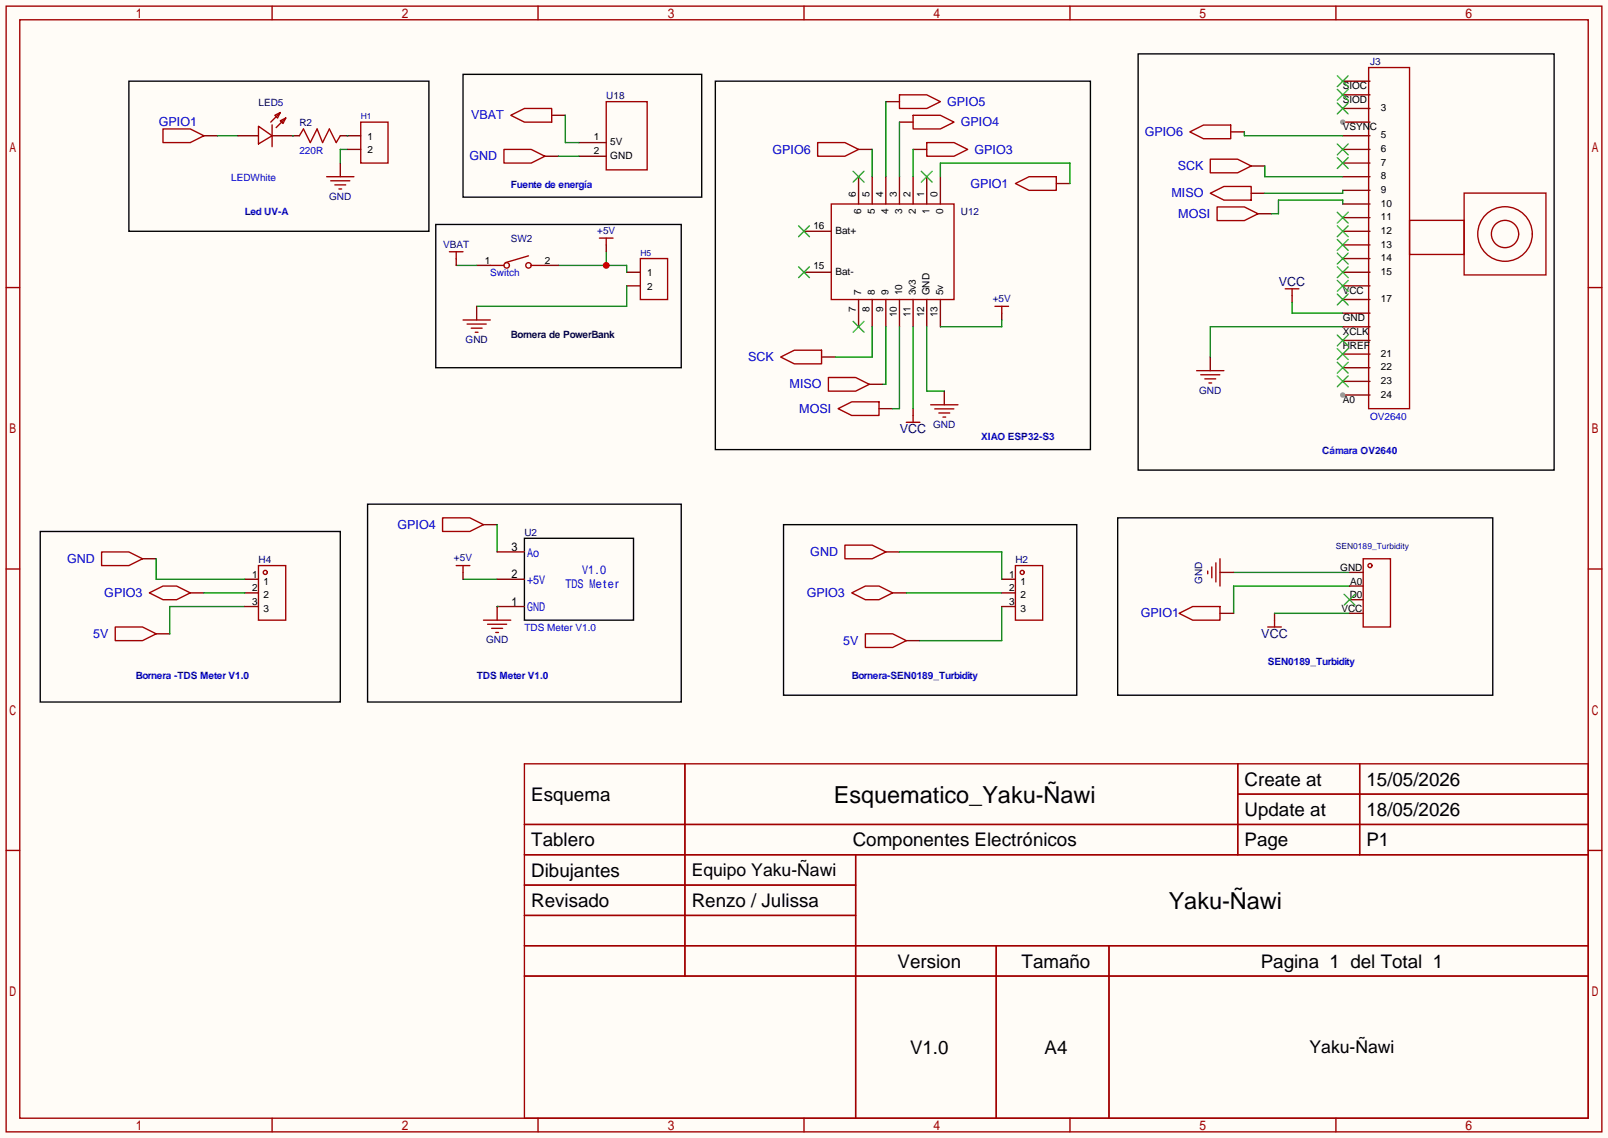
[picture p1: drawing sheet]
<svg xmlns="http://www.w3.org/2000/svg" width="299mm" height="212mm" viewBox="0 0 299 212" stroke-linecap="round" stroke-linejoin="round" font-family="sans-serif">
<path d="M0 0h299.5v211.8h-299.5z" fill="#fffcf7"/>
<g fill="none" stroke="#a10000" stroke-width=".25">
<path d="M1.1 1.1h297.2v209.6h-297.2zM3.7 3.7h292.1v204.5h-292.1zM50.7 1.1v2.6M100.2 1.1v2.6M149.7 1.1v2.6M199.3 1.1v2.6M248.8 1.1v2.6M254.9 12.6h7.6v63.5h-7.6zM225.4 36l2.5-1.3h5.1v2.6h-5.1zM226.7 38.5h5l2.6 1.3-2.6 1.3h-5zM272.7 35.9h15.2v15.3h-15.2zM1.1 53.5h2.6"/>
<path d="M262.5 41h10.2v6.4h-10.2zM295.8 53.5h2.5M154.3 70.3h5.1l2.5 1.2-2.5 1.3h-5.1zM156.1 76.1l2.5-1.3h5.1v2.5h-5.1zM1.1 105.9h2.6M295.8 105.9h2.5M1.1 158.3h2.6M97.7 142.2h198.1v66h-198.1zM97.7 153.5h198.1M97.7 159.1h198.1M127.5 142.2v39.5M159.3 159.1v49.1"/>
<path d="M230.5 142.2v16.9M230.5 147.8h65.3M253.2 142.2v16.9M295.8 158.3h2.5M97.7 164.8h61.6M97.7 176h198.1M97.7 170.4h61.6M185.5 176v32.2M206.5 176v32.2M97.7 181.7h198.1M50.7 208.2v2.5M100.2 208.2v2.5"/>
<path d="M149.7 208.2v2.5M199.3 208.2v2.5M248.8 208.2v2.5"/>
</g>
<path d="M250.1 15.1h5M250.1 17.7h5M233 36h2.6M234.3 39.8h2.5M250.1 20.2h5M250.1 22.7h5M161.9 71.5h2.5M163.7 76.1h2.5" fill="none" stroke="#870000" stroke-width=".25"/>
<path d="M249 14.1l2.1 2M249 16.6l2.1 2.1M249 19.2l2.1 2M251.1 14.1l-2.1 2M251.1 16.6l-2.1 2.1M251.1 19.2l-2.1 2" fill="none" stroke="#3c3" stroke-width=".25"/>
<circle cx="250.1" cy="22.7" r=".51" fill="#999"/>
<g fill="none" stroke="#870000" stroke-width=".25">
<path d="M250.1 25.3h5M250.1 27.8h5M250.1 30.4h5M250.1 32.9h5M250.1 35.4h5M250.1 38h5M250.1 40.5h5M250.1 43.1h5M250.1 45.6h5M250.1 48.1h5M250.1 50.7h5M250.1 53.2h5"/>
<path d="M250.1 55.8h5M250.1 58.3h5M250.1 60.8h5M250.1 63.4h5M250.1 65.9h5M250.1 68.5h5M250.1 71h5M250.1 73.5h5"/>
</g>
<g fill="none" stroke="#3c3" stroke-width=".25">
<path d="M249 26.8l2.1 2M249 29.3l2.1 2.1M249 39.5l2.1 2M251.1 26.8l-2.1 2M251.1 29.3l-2.1 2.1M251.1 39.5l-2.1 2M249 42l2.1 2.1M249 44.6l2.1 2M249 47.1l2.1 2M249 49.7l2.1 2M249 52.2l2.1 2M249 54.7l2.1 2.1"/>
<path d="M251.1 42l-2.1 2.1M251.1 44.6l-2.1 2M251.1 47.1l-2.1 2M251.1 49.7l-2.1 2M251.1 52.2l-2.1 2M251.1 54.7l-2.1 2.1M249 62.4l2.1 2M249 64.9l2.1 2M249 67.4l2.1 2.1M249 70l2.1 2M251.1 62.4l-2.1 2M251.1 64.9l-2.1 2"/>
<path d="M251.1 67.4l-2.1 2.1M251.1 70l-2.1 2"/>
</g>
<circle cx="250.1" cy="73.5" r=".51" fill="#999"/>
<g fill="none" stroke="#a10000" stroke-width=".25">
<path d="M112.9 18.9h7.6v12.7h-7.6zM167.5 17.7h5.1l2.5 1.2-2.5 1.3h-5.1zM30.4 24h5l2.6 1.3-2.6 1.2h-5zM48.1 23.5l2.6 1.8-2.6 1.5zM50.7 23.2v4.1M51.2 21.5l1-.5-.5 1zM52.2 22.5l1-.5-.5 1zM52.2 21l-1.8 1.7M53.2 22l-1.8 1.7M60.8 32.9h5.1M61.6 33.7h3.6M62.4 34.4h2"/>
<path d="M63.1 35.2h.5M67.2 22.7h5.1v7.7h-5.1zM93.9 27.8h5l2.6 1.3-2.6 1.3h-5zM95.1 21.5l2.6-1.3h5v2.5h-5zM152.3 26.5h5.1l2.5 1.3-2.5 1.3h-5.1zM154.8 38h22.9v17.8h-22.9zM170.1 21.5h5l2.6 1.2-2.6 1.3h-5zM172.6 26.5h5.1l2.5 1.3-2.5 1.3h-5.1zM189.1 34.2l2.5-1.3h5.1v2.5h-5.1zM221.6 24.6l2.5-1.3h5.1v2.5h-5.1zM225.4 29.6h5.1l2.5 1.3-2.5 1.3h-5.1zM119.3 48.1h5v7.7h-5z"/>
<path d="M185.3 57h2.5M186.6 57v1.3M239.4 53.8h2.5M240.6 53.8v1.2M145.4 66.5l2.5-1.3h5.1v2.5h-5.1zM168.8 78.6h2.5M170.1 77.3v1.3M173.3 75.4h5.1M174.1 76.1h3.5M174.8 76.9h2.1M175.6 77.6h.5M222.9 69h5"/>
<path d="M223.6 69.8h3.6M224.4 70.5h2M225.1 71.3h.5M82.4 96.4h5.1l2.5 1.3-2.5 1.2h-5.1zM18.9 102.7h5.1l2.5 1.3-2.5 1.3h-5.1zM21.5 116.7h5l2.6 1.3-2.6 1.3h-5zM27.8 110.4l2.6-1.3h2.5l2.5 1.3-2.5 1.2h-2.5zM48.1 105.3h5.1v10.1h-5.1zM85 105.3h2.5M86.2 105.3v1.3M90 115.4h5.1M90.8 116.2h3.6"/>
<path d="M91.6 117h2M92.3 117.7h.5M157.4 101.5h5l2.6 1.2-2.6 1.3h-5zM158.6 110.4l2.6-1.3h2.5l2.5 1.3-2.5 1.2h-2.5zM161.2 118h5l2.6 1.3-2.6 1.2h-5zM189.1 105.3h5.1v10.1h-5.1zM219.6 114.2l2.5-1.3h5.1v2.5h-5.1zM224.9 106.3v.5M225.7 105.5v2.1M226.4 104.8v3.5M227.2 104v5.1M236.1 116.7h2.5"/>
<path d="M237.4 115.4v1.3"/>
<circle cx="280.3" cy="43.6" r="2.54"/>
<circle cx="280.3" cy="43.6" r="5.1"/>
<circle cx="49.4" cy="106.6" r=".38"/>
<circle cx="190.4" cy="106.6" r=".38"/>
</g>
<g fill="none" stroke="#870000" stroke-width=".25">
<path d="M165 18.9h2.5M38 25.3h2.5M44.3 25.3h3.8M50.7 25.3h3.8M63.4 30.4v2.5M64.6 27.8h2.6M64.6 25.3h2.6M101.5 29.1h2.5M102.7 21.5h2.6M107.8 26.5h5.1M107.8 29.1h5.1M159.9 32.9v5.1"/>
<path d="M159.9 27.8h2.5M162.4 32.9v5.1M165 32.9v5.1M167.5 32.9v5.1M167.5 22.7h2.6M170.1 32.9v5.1M170.1 27.8h2.5M172.6 32.9v5.1M175.1 32.9v5.1M196.7 34.2h2.6M229.2 24.6h2.5M233 30.9h2.6"/>
<path d="M116.7 50.7h2.6M116.7 53.2h2.6M149.7 43.1h5.1M149.7 50.7h5.1M159.9 55.8v5M162.4 55.8v5M165 55.8v5M167.5 55.8v5M170.1 55.8v5M172.6 55.8v5M175.1 55.8v5M186.6 58.3v1.3"/>
<path d="M240.6 55v1.3M153 66.5h2.5M170.1 76.1v1.2M175.9 72.8v2.6M225.4 66.5v2.5M90 97.7h2.6M26.5 104h2.6M29.1 118h2.5M35.4 110.4h2.6M45.6 110.4h2.5M45.6 107.8h2.5M45.6 112.9h2.5"/>
<path d="M86.2 106.6v1.2M92.6 112.9v2.5M165 102.7h2.5M166.2 110.4h2.6M168.8 119.3h2.5M186.6 110.4h2.5M186.6 107.8h2.5M186.6 112.9h2.5M227.2 106.6h2.5M227.2 114.2h2.5M237.4 114.2v1.2"/>
</g>
<path d="M158.9 31.9l2 2M160.9 31.9l-2 2M171.6 31.9l2 2M173.6 31.9l-2 2M148.7 49.7l2 2M148.7 42l2 2.1M150.7 42l-2 2.1M150.7 49.7l-2 2M158.9 59.8l2 2M160.9 59.8l-2 2" fill="none" stroke="#3c3" stroke-width=".25"/>
<g fill="none" stroke="#008700" stroke-width=".25">
<path d="M165 18.9v14M40.5 25.3h3.8M64.6 27.8h-1.2v2.6M104 29.1h3.8M105.3 21.5v5h2.5M162.4 27.8v5.1M167.5 22.7v10.2M170.1 27.8v5.1M175.1 32.9v-2.5h24.2v3.8M231.7 24.6v.7h18.4M235.6 30.9v2h14.5M250.1 35.4v.6h-14.5"/>
<path d="M250.1 38v-.7h-12v2.5h-1.3M104 49.4h12.7v1.3M112.9 46.9v2.5M186.6 59.6v1.2h-11.5M240.6 56.3v2h9.5M162.4 60.8v5.7h-6.9M165 60.8v10.7h-.6M167.5 60.8v15.3h-1.3M170.1 60.8v15.3M172.6 60.8v12h3.3M250.1 60.8h-24.7v5.7M92.6 97.7v5"/>
<path d="M29.1 104v3.8h16.5M38 110.4h7.6M45.6 112.9h-14v5.1M86.2 107.8h6.4M167.5 102.7h19.1v5.1M168.8 110.4h17.8M186.6 112.9v6.4h-15.3M229.7 106.6h21.6M237.4 114.2h13.9M251.3 109.1h-21.6v5.1"/>
</g>
<path d="M24 15.1h55.9v28h-55.9zM133.2 15.1h69.9v68.6h-69.9zM212 10h77.4v77.5h-77.4zM7.5 98.9h55.9v31.8h-55.9zM68.5 93.9h58.4v36.8h-58.4zM145.9 97.7h54.6v31.7h-54.6zM208.2 96.4h69.8v33h-69.8z" fill="none" stroke="#000" stroke-width=".25"/>
<circle cx="112.9" cy="49.4" r=".63" fill="#c00"/>
<path d="M86.2 13.8h44.5v22.9h-44.5zM81.2 41.8h45.7v26.7h-45.7zM97.7 100.2h20.3v15.2h-20.3z" fill="none" stroke="#000" stroke-width=".25"/>
<g fill="none" stroke="#a10000" stroke-width=".25">
<path d="M55.8 25.3l.7-1.3 1.3 2.5 1.3-2.5 1 2.5 1.2-2.5 1.3 2.5 .8-1.2M83.7 46.9h2.5M85 46.9v1.2M86.2 59.6h5.1M91.3 49.4h2.6M98.4 47.6l-4.3 1.3M98.9 49.4h2.6M111.6 44.3h2.6M112.9 44.3v1.3M87 60.3h3.6M87.8 61.1h2M88.5 61.8h.5"/>
<path d="M253.9 104h5.1v12.7h-5.1z"/>
<circle cx="94.4" cy="49.4" r=".51"/>
<circle cx="98.4" cy="49.4" r=".51"/>
<circle cx="255.1" cy="105.3" r=".38"/>
</g>
<g fill="none" stroke="#870000" stroke-width=".25">
<path d="M54.5 25.3h1.3M63.4 25.3h1.2M85 48.1v1.3M88.8 49.4h2.5M88.8 57v2.6M101.5 49.4h2.5M112.9 45.6v1.3M92.6 112.9h5.1M92.6 107.8h5.1M92.6 102.7h5.1M251.3 106.6h2.6M251.3 109.1h2.6"/>
<path d="M251.3 111.6h2.6M251.3 114.2h2.6"/>
</g>
<path d="M54.5 25.3h.1M64.6 25.3h.1M85 49.4h3.8M116.7 53.2v3.8h-27.9M92.6 112.9h.1" fill="none" stroke="#008700" stroke-width=".25"/>
<path d="M250.3 110.6l2 2M252.3 110.6l-2 2" fill="none" stroke="#3c3" stroke-width=".25"/>
<g font-size="4.4">
<text x="155.3" y="149.5">Esquematico_Yaku-Ñawi</text>
<text x="217.6" y="169.3">Yaku-Ñawi</text>
</g>
<g font-size="3.5">
<text x="98.9" y="149.1">Esquema</text>
<text x="231.8" y="146.2">Create at</text>
<text x="254.5" y="146.2">15/05/2026</text>
<text x="231.8" y="151.9">Update at</text>
<text x="254.5" y="151.9">18/05/2026</text>
<text x="98.9" y="157.5">Tablero</text>
<text x="158.8" y="157.5">Componentes Electrónicos</text>
<text x="231.8" y="157.5">Page</text>
<text x="254.5" y="157.5">P1</text>
<text x="98.9" y="163.2">Dibujantes</text>
<text x="98.9" y="168.8">Revisado</text>
<text x="128.8" y="168.8">Renzo / Julissa</text>
<text x="167.2" y="180.1">Version</text>
<text x="190.3" y="180.1">Tamaño</text>
<text x="234.8" y="180.1">Pagina 1 del Total 1</text>
<text x="169.5" y="196.2">V1.0</text>
<text x="194.5" y="196.2">A4</text>
</g>
<g font-size="3.3">
<text x="128.8" y="163.1">Equipo Yaku-Ñawi</text>
<text x="243.9" y="196.1">Yaku-Ñawi</text>
</g>
<g font-size="2.3" fill="#00f">
<text x="29.6" y="23.5">GPIO1</text>
<text x="87.8" y="22.2">VBAT</text>
<text x="176.4" y="19.7">GPIO5</text>
<text x="178.9" y="23.5">GPIO4</text>
<text x="87.4" y="29.8">GND</text>
<text x="143.9" y="28.6">GPIO6</text>
<text x="181.5" y="28.6">GPIO3</text>
<text x="213.2" y="25.3">GPIO6</text>
<text x="180.7" y="34.9">GPIO1</text>
<text x="219.3" y="31.7">SCK</text>
<text x="218.2" y="36.7">MISO</text>
<text x="219.4" y="40.6">MOSI</text>
<text x="139.3" y="67.2">SCK</text>
<text x="147.1" y="72.3">MISO</text>
<text x="148.9" y="76.8">MOSI</text>
<text x="74" y="98.4">GPIO4</text>
<text x="12.5" y="104.8">GND</text>
<text x="98.2" y="103.6">Ao</text>
<text x="108.4" y="106.9">V1.0</text>
<text x="150.9" y="103.5">GND</text>
<text x="19.4" y="111.1">GPIO3</text>
<text x="98.2" y="113.8">GND</text>
<text x="98.2" y="108.7">+5V</text>
<text x="105.3" y="109.4">TDS Meter</text>
<text x="150.2" y="111.1">GPIO3</text>
<text x="17.3" y="118.7">5V</text>
<text x="212.5" y="114.9">GPIO1</text>
<text x="157" y="120">5V</text>
</g>
<g font-size="2.3" fill="#000080">
<text x="238.2" y="53.3">VCC</text>
<text x="167.6" y="80.6">VCC</text>
<text x="234.9" y="118.7">VCC</text>
</g>
<g font-size="1.9">
<text x="250.1" y="16.6">SIOC</text>
<text x="250.1" y="19.2">SIOD</text>
<text x="257.2" y="20.7">3</text>
<text x="68.5" y="26">1</text>
<text x="68.5" y="28.6">2</text>
<text x="110.6" y="26">1</text>
<text x="110.6" y="28.6">2</text>
<text x="113.7" y="27.1">5V</text>
<text x="113.7" y="29.6">GND</text>
<text x="250.1" y="24.3">VSYNC</text>
<text x="257.2" y="25.8">5</text>
<text x="257.2" y="28.3">6</text>
<text x="257.2" y="30.9">7</text>
<text x="257.2" y="33.4">8</text>
<text x="257.2" y="35.9">9</text>
<text x="159.4" y="36.7" transform="rotate(-90 159.4 36.7)">6</text>
<text x="160.4" y="39.8" transform="rotate(-90 160.4 39.8)">6</text>
<text x="161.9" y="36.7" transform="rotate(-90 161.9 36.7)">5</text>
<text x="162.9" y="39.8" transform="rotate(-90 162.9 39.8)">5</text>
<text x="164.5" y="36.7" transform="rotate(-90 164.5 36.7)">4</text>
<text x="165.5" y="39.8" transform="rotate(-90 165.5 39.8)">4</text>
<text x="167" y="36.7" transform="rotate(-90 167 36.7)">3</text>
<text x="168" y="39.8" transform="rotate(-90 168 39.8)">3</text>
<text x="169.5" y="36.7" transform="rotate(-90 169.5 36.7)">2</text>
<text x="170.6" y="39.8" transform="rotate(-90 170.6 39.8)">2</text>
<text x="172.1" y="36.7" transform="rotate(-90 172.1 36.7)">1</text>
<text x="173.1" y="39.8" transform="rotate(-90 173.1 39.8)">1</text>
<text x="174.6" y="36.7" transform="rotate(-90 174.6 36.7)">0</text>
<text x="175.6" y="39.8" transform="rotate(-90 175.6 39.8)">0</text>
<text x="257.2" y="38.5">10</text>
<text x="257.2" y="41">11</text>
<text x="151.5" y="42.5">16</text>
<text x="155.6" y="43.6">Bat+</text>
<text x="257.2" y="43.6">12</text>
<text x="257.2" y="46.1">13</text>
<text x="90.3" y="49.1">1</text>
<text x="101.5" y="49.1">2</text>
<text x="120.5" y="51.4">1</text>
<text x="120.5" y="54">2</text>
<text x="151.5" y="50.2">15</text>
<text x="155.6" y="51.2">Bat-</text>
<text x="257.2" y="48.6">14</text>
<text x="257.2" y="51.2">15</text>
<text x="159.4" y="58.1" transform="rotate(-90 159.4 58.1)">7</text>
<text x="160.4" y="55" transform="rotate(-90 160.4 55)">7</text>
<text x="161.9" y="58.1" transform="rotate(-90 161.9 58.1)">8</text>
<text x="162.9" y="55" transform="rotate(-90 162.9 55)">8</text>
<text x="164.5" y="58.1" transform="rotate(-90 164.5 58.1)">9</text>
<text x="165.5" y="55" transform="rotate(-90 165.5 55)">9</text>
<text x="167" y="59.1" transform="rotate(-90 167 59.1)">10</text>
<text x="168" y="55" transform="rotate(-90 168 55)">10</text>
<text x="169.5" y="59.1" transform="rotate(-90 169.5 59.1)">11</text>
<text x="170.6" y="55" transform="rotate(-90 170.6 55)">3v3</text>
<text x="172.1" y="59.1" transform="rotate(-90 172.1 59.1)">12</text>
<text x="173.1" y="55" transform="rotate(-90 173.1 55)">GND</text>
<text x="174.6" y="59.1" transform="rotate(-90 174.6 59.1)">13</text>
<text x="175.6" y="55" transform="rotate(-90 175.6 55)">5v</text>
<text x="250.1" y="54.7">VCC</text>
<text x="250.1" y="59.8">GND</text>
<text x="257.2" y="56.3">17</text>
<text x="250.1" y="62.4">XCLK</text>
<text x="250.1" y="64.9">HREF</text>
<text x="257.2" y="66.4">21</text>
<text x="257.2" y="69">22</text>
<text x="257.2" y="71.5">23</text>
<text x="250.1" y="75.1">A0</text>
<text x="257.2" y="74">24</text>
<text x="47" y="107.5">1</text>
<text x="187.9" y="107.5">1</text>
<text x="249.6" y="106.3">GND</text>
<text x="47" y="110.1">2</text>
<text x="47" y="112.6">3</text>
<text x="49.1" y="108.8">1</text>
<text x="49.1" y="111.4">2</text>
<text x="49.1" y="113.9">3</text>
<text x="187.9" y="110.1">2</text>
<text x="187.9" y="112.6">3</text>
<text x="190" y="108.8">1</text>
<text x="190" y="111.4">2</text>
<text x="190" y="113.9">3</text>
<text x="249.8" y="113.9">VCC</text>
<text x="251.4" y="111.4">D0</text>
<text x="251.5" y="108.8">A0</text>
</g>
<g font-size="1.9" fill="#000080">
<text x="255.1" y="12.1">J3</text>
<text x="48.1" y="19.7">LED5</text>
<text x="55.8" y="23.5">R2</text>
<text x="112.9" y="18.4">U18</text>
<text x="61.3" y="37.2">GND</text>
<text x="178.9" y="40">U12</text>
<text x="82.5" y="46.1">VBAT</text>
<text x="95.1" y="45.1">SW2</text>
<text x="111.2" y="43.6">+5V</text>
<text x="184.9" y="56.3">+5V</text>
<text x="86.7" y="63.9">GND</text>
<text x="223.3" y="73.3">GND</text>
<text x="173.8" y="79.7">GND</text>
<text x="97.7" y="99.7">U2</text>
<text x="48.1" y="104.8">H4</text>
<text x="84.6" y="104.5">+5V</text>
<text x="189.1" y="104.8">H2</text>
<text x="223.9" y="108.6" transform="rotate(-90 223.9 108.6)">GND</text>
<text x="90.5" y="119.8">GND</text>
</g>
<g font-size="1.9" fill="#00f">
<text x="55.8" y="28.6">220R</text>
<text x="43.1" y="33.7">LEDWhite</text>
<text x="91.3" y="51.4">Switch</text>
<text x="255.1" y="78.1">OV2640</text>
<text x="97.7" y="117.5">TDS Meter V1.0</text>
</g>
<g font-size="1.9" fill="#009">
<text x="95.1" y="34.9">Fuente de energía</text>
<text x="45.6" y="40">Led UV-A</text>
<text x="182.8" y="81.9">XIAO ESP32-S3</text>
<text x="246.3" y="84.5">Cámara OV2640</text>
<text x="236.1" y="123.8">SEN0189_Turbidity</text>
<text x="25.3" y="126.4">Bornera -TDS Meter V1.0</text>
<text x="88.8" y="126.4">TDS Meter V1.0</text>
<text x="158.6" y="126.4">Bornera-SEN0189_Turbidity</text>
</g>
<text font-size="1.9" fill="#006" x="95.1" y="62.9">Bornera de PowerBank</text>
<g font-size="1.6" fill="#000080">
<text x="67.2" y="22.2">H1</text>
<text x="119.3" y="47.6">H5</text>
<text x="248.8" y="102.2">SEN0189_Turbidity</text>
</g>
</svg>
